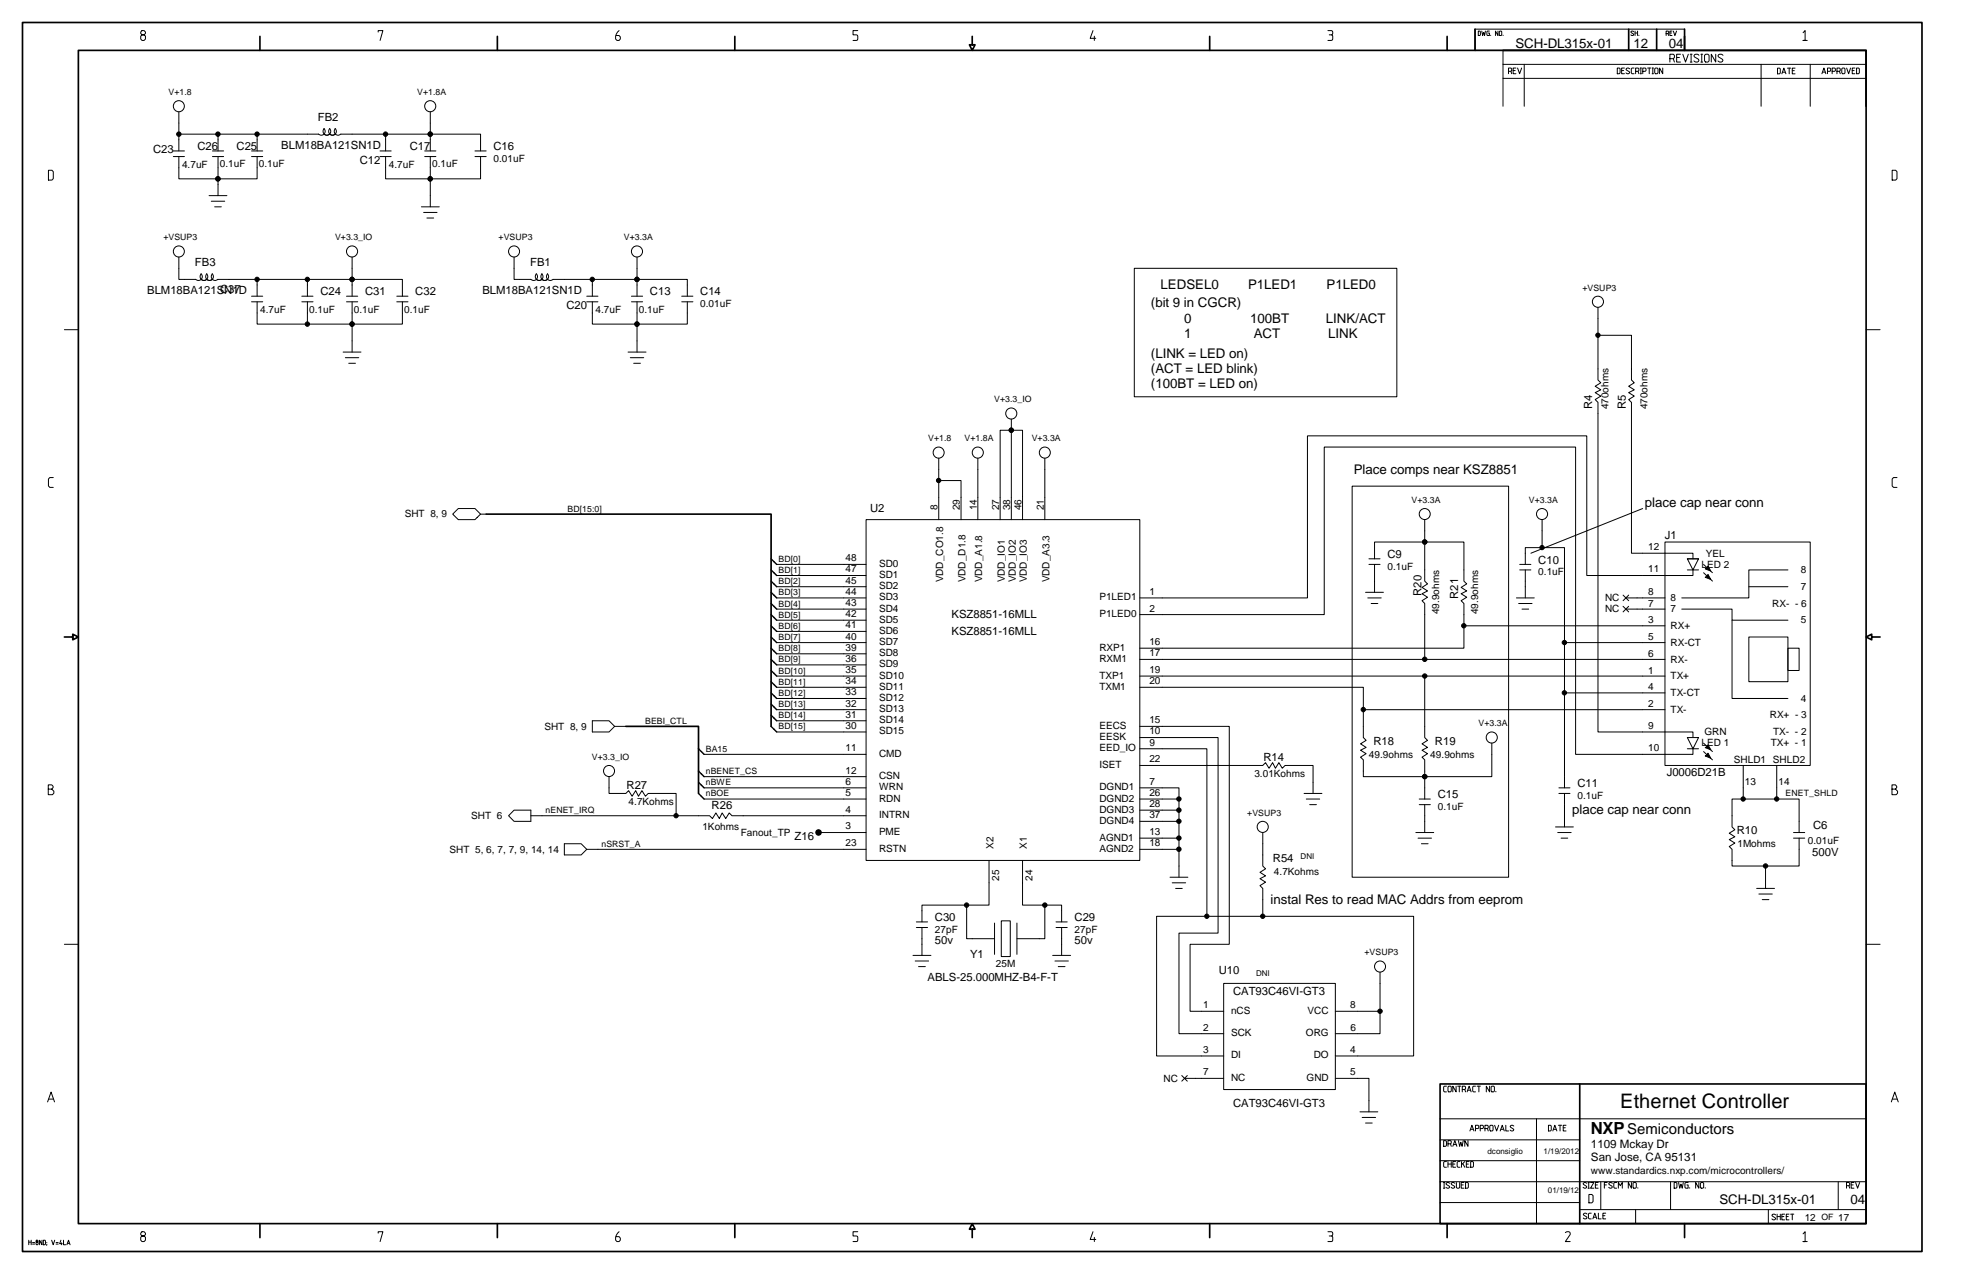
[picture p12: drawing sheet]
<svg xmlns="http://www.w3.org/2000/svg" width="432mm" height="279mm" viewBox="0 0 432 279" stroke-linecap="round" stroke-linejoin="round" font-family="sans-serif">
<g fill="none" stroke="#000" stroke-width=".22">
<path d="M31.1 6.7l-.2 .3v.3l.2 .3h.5l.3 .3v.7l-.3 .3h-.5l-.2-.3v-.7l.2-.3h.5l.3-.3v-.3l-.3-.3zM82.9 7v-.3h1.1l-.6 2.2M135.8 6.7a1.99 1.99 0 0 0-.8 1.9l.3 .3h.5l.2-.3v-.5l-.2-.3h-.7M188.1 6.7h-1v.9h.7l.3 .3-.1 .9-.9 .1M239.7 6.7l-.6 1.7h1.2M240 7.9v1M291.2 6.7h.8a.55 .55 0 0 1 .2 .9h-.2M291.5 7.6l.7 .1 .1 .9-.3 .3h-.8M324.2 6.8l.5 .2-.2 .8h-.3zM325 6.8l.1 1 .3-.7 .2 .7 .2-1M326.6 6.8h-.4l-.1 .2 .1 .8h.4v-.6h-.2M326.9 7.7v.1"/>
<path d="M328.5 6.8v1l-.5-1v1M328.9 6.8l.4 .2-.1 .8-.4-.2zM329.6 11v12.3M329.6 17.2h79.6M329.6 14.1h79.6M329.6 7.7v.1M330.8 15.6h.5l.2-.1v-.4l-.2-.2h-.5v1.3M331.3 15.6l.2 .6M331.8 15.5h.5M332.4 14.9h-.6v1.3h.6M332.8 14.9l.4 1.3 .5-1.3M334.3 14.1v9.2"/>
<path d="M354.7 14.9h.4l.2 .2v.9l-.2 .2h-.4zM355.6 15.5h.5M356.2 14.9h-.6v1.3h.6M357.4 15.1l-.6-.2-.2 .3 .7 .5v.4l-.5 .1-.2-.2M358.3 7l-.2-.2-.4 .1v.3l.6 .4-.2 .2-.4-.2M358.4 14.9h-.5l-.2 .2v.9l.2 .2h.5M358.6 6.8v1M358.6 7.2h.5M358.7 15.6h.5l.2-.1v-.4l-.2-.2h-.5v1.3M359.1 6.8v1M359.2 15.6l.2 .6M359.4 7.7v.1"/>
<path d="M359.7 16.2h.3M359.7 14.9h.3M359.8 14.9v1.3M360.3 15.6h.5l.2-.1v-.4l-.2-.2h-.5v1.3M361.3 14.9h.7M361.7 14.9v1.3M362.3 16.2h.3M362.3 14.9h.3M362.5 14.9v1.3M363.1 14.9l.5 .2v.9l-.2 .2h-.3l-.2-.2v-.9zM364.6 14.9v1.3l-.7-1.3v1.3M365.4 7.4l.5-.2-.1-.4h-.4v1"/>
<path d="M365.8 7.4l.1 .4M366.2 12.9h.7l.3-.3v-.5l-.3-.2h-.7v1.7M366.2 7.2h.4M366.7 6.8h-.5v1h.5M366.9 12.9l.3 .7M367 6.8l.3 1 .4-1M367.7 12.6h.6M368.5 11.9h-.8v1.7h.8M369 11.9l.6 1.7 .6-1.7M369.4 6.4h-45.9v4.6h45.9M370.7 13.6h.4M370.7 11.9h.4"/>
<path d="M370.9 11.9v1.7M372.6 12.1a.65 .65 0 0 0-1.1 .2l.1 .2 .9 .5v.5a.7 .7 0 0 1-1-.1M373 13.6h.4M373 11.9h.4M373.2 11.9v1.7M373.8 12.1l.3-.2h.4l.3 .2v1.3l-.3 .2h-.4l-.3-.2zM376.3 11.9v1.7l-1-1.7v1.7M377.8 12.1a.65 .65 0 0 0-1.1 .2l1 .7 .1 .2-.1 .3a.68 .68 0 0 1-1-.1M386.2 14.1v9.2M389.8 14.9h.4l.2 .2v.9l-.2 .2h-.4zM390.8 16.2l.4-1.3 .4 1.3M390.9 15.8h.6"/>
<path d="M392 14.9h.7M392.4 14.9v1.3M393 15.5h.5M393.7 14.9h-.7v1.3h.7M395.4 7.2l.5-.5v2.2h-.5h.9M397 14.1v9.2M399.5 16.2l.5-1.3 .4 1.3M399.7 15.8h.5M400.8 15.6h.5l.2-.1v-.4l-.2-.2h-.5v1.3M401.8 15.6h.5l.2-.1v-.4l-.2-.2h-.5v1.3M402.8 15.6h.6l.2-.1v-.4l-.2-.2h-.6v1.3M403.4 15.6l.2 .6"/>
<path d="M404.1 14.9h.3l.2 .2v.9l-.2 .2h-.3l-.2-.2v-.9zM405 14.9l.4 1.3 .4-1.3M406.2 15.5h.4M406.8 14.9h-.6v1.3h.6M407.1 14.9h.5l.2 .2v.9l-.2 .2h-.5zM10.6 37.3h.8l.3 .4v1.5l-.3 .3h-.8zM38 33.1h2.4M38 34.3h2.4M39.2 34.3v4.9h17.2v-4.9M39.2 24.5v8.6M46.6 34.3h2.4M46.6 33.1h2.4"/>
<path d="M47.8 29.4v3.7M47.8 34.3v8.6M55.2 34.3h2.4M55.2 33.1h2.4M56.4 29.4v3.7M69.9 29.4a.86 .86 0 0 0 1.2 0 .86 .86 0 0 0 0-1.2 .85 .85 0 0 0 0 1.2 .85 .85 0 0 0 1.2 0M69.9 29.4h-30.7M72.3 28.2a.85 .85 0 0 1 0 1.2 .85 .85 0 0 1-1.2 0M72.3 29.4a.86 .86 0 0 0 1.2 0 .86 .86 0 0 0 0-1.2 .85 .85 0 0 0 0 1.2 .85 .85 0 0 0 1.2 0M72.3 28.2a.85 .85 0 0 0 0 1.2 .85 .85 0 0 0 1.2 0M74.8 29.4h30.6v3.7M83.3 33.1h2.5"/>
<path d="M83.3 34.3h2.5M84.6 34.3v4.9h20.8v-4.9M84.6 29.4v3.7M93.1 33.1h2.5M93.1 34.3h2.5M94.4 24.5v8.6M94.4 34.3v11.1M104.2 33.1h2.4M104.2 34.3h2.4M415 37.3h.7l.3 .4v1.5l-.3 .3h-.7zM39.2 56.4v4.9h3.7M45.8 42.9h4"/>
<path d="M46.3 44.1h3M47.1 45.4h1.4M77.2 56.4v8.6M92.4 45.4h3.9M92.9 46.6h2.9M93.6 47.8h1.5M112.7 56.4v4.9h3.7M139.7 56.4v8.6M248.8 58.8h57.5v28.2h-57.5zM14.1 72.3h3.1M42.9 61.3a.85 .85 0 0 0 1.2 0 .85 .85 0 0 0 0-1.3 .86 .86 0 0 0 0 1.3 .86 .86 0 0 0 1.2 0 .86 .86 0 0 0 1.3 0 .86 .86 0 0 0 0-1.3 .85 .85 0 0 0 0 1.3 .85 .85 0 0 0 1.2 0M44.1 61.3a.86 .86 0 0 0 1.2 0 .86 .86 0 0 0 0-1.3 .85 .85 0 0 0 0 1.3 .85 .85 0 0 0 1.2 0"/>
<path d="M47.8 61.3h40.4v3.7M55.2 65h2.4M55.2 66.2h2.4M56.4 66.2v4.9h31.8v-4.9M56.4 61.3v3.7M66.2 66.2h2.4M66.2 65h2.4M67.4 61.3v3.7M67.4 66.2v4.9M75.2 77.2h4M75.7 78.4h3M76 66.2h2.4"/>
<path d="M76 65h2.4M76.5 79.7h1.5M77.2 66.2v11M87 66.2h2.5M87 65h2.5M116.4 61.3a.85 .85 0 0 0 1.2 0 .85 .85 0 0 0 0-1.3 .85 .85 0 0 0 0 1.3 .85 .85 0 0 0 1.2 0M118.8 60a.85 .85 0 0 1 0 1.3 .85 .85 0 0 1-1.2 0M118.9 61.3a.86 .86 0 0 0 1.2 0 .86 .86 0 0 0 0-1.3 .85 .85 0 0 0 0 1.3 .85 .85 0 0 0 1.2 0M118.9 60a.85 .85 0 0 0 0 1.3 .85 .85 0 0 0 1.2 0M121.3 61.3h29.4v3.7M128.7 66.2h2.4M128.7 65h2.4"/>
<path d="M129.9 66.2v4.9h20.8v-4.9M129.9 61.3v3.7M137.7 77.2h4M138.2 78.4h3M138.5 65h2.4M138.5 66.2h2.4M139 79.7h1.4M139.7 66.2v11M149.5 65h2.5M149.5 66.2h2.5M350.4 73.5h7.4v9.8l.6 .6-1.2 .8 1.2 .8-1.2 .6 1.2 .8-1.2 .7 .6 .6v33.1h13.5v1.3M350.4 67.4v15.9l.6 .6-1.2 .8 1.2 .8-1.2 .6 1.2 .8-1.2 .7 .6 .6v72.3h20.9v1.3"/>
<path d="M409.2 72.3h3.1M221.8 94.4h.1M221.8 91.9v22.1M11.7 104.7h-.8l-.3 .4v1.5l.3 .3h.8M100.5 111.5h3.7l1.2 1.3-1.2 1.2h-3.7l-1.2-1.2zM105.4 112.8h1.2M189.9 114h60.1v74.7h-60.1zM205.9 105.4h4.9v8.6M205.9 100.5v13.5M214.4 100.5v13.5M219.3 114v-19.6h4.9v19.6M229.1 100.5v13.5"/>
<path d="M296.5 106.6h34.3v85.8h-34.3zM312.4 114v13.4l.7 .7-1.3 .7 1.3 .8-1.3 .6 1.3 .8-1.3 .7 .6 .7v12.2h52.7M338.2 114v6.1M360.2 111.5l-24.5 9.8M365.1 118.9h31.9v49h-31.9zM416 104.7h-.8l-.2 .4v1.5l.2 .3h.8M189.9 131.1h-19.6M189.9 133.6h-19.6M189.9 138.5h-19.6M189.9 136h-19.6M189.9 128.7h-19.6M189.9 126.2h-19.6"/>
<path d="M189.9 123.8h-19.6M250 134.8h40.4v-36.8h55.1v67.4h25.8v-1.2M299.5 129.9h3.9M300 131.1h2.9M300.2 123.8h2.4M300.2 122.6h2.4M300.7 132.4h1.5M301.4 122.6v-3.7h19.6v8.5l.6 .7-1.2 .7 1.2 .8-1.2 .6 1.2 .8-1.2 .7 .6 .7v4.8M301.4 123.8v6.1M332.5 131.1h4M333 132.4h3M333.3 125h2.4"/>
<path d="M333.3 123.8h2.4M333.8 133.6h1.4M334.5 123.8v-3.7h8.6v52.7M334.5 125v6.1M355.9 130.5l1.3 1.2M355.9 133l1.3 1.2M357.2 130.5l-1.3 1.2M357.2 133l-1.3 1.2M365.1 137.2h-44.1v5h-71M365.1 131.1h-8.5M365.1 133.6h-8.5M368.8 133.6h11v2.4h12.3"/>
<path d="M370 122.6h2.5M370 125h2.5M370 122.6h2.5l-1.2 2.4zM371.3 125v1.2h-23.3v-30.6h-61.3v35.5h-36.7M373.6 123.8l1.9 1.8M373.6 125.6l1.9 1.8M379.8 136v17.2h12.3M383.5 139.7h8.6v9.8h-8.6zM383.5 128.7h8.6M392.1 125h-8.6v6.1h-14.7M129.9 158.1h3.7l1.2 1.2-1.2 1.2h-3.7zM134.8 159.3h2.4"/>
<path d="M189.9 148.3h-19.6M189.9 140.9h-19.6M189.9 158.1h-19.6M189.9 155.6h-19.6M189.9 153.2h-19.6M189.9 150.7h-19.6M189.9 145.8h-19.6M189.9 143.4h-19.6M250 148.3h62.4v13.5l.7 .6-1.3 .7 1.3 .8-1.3 .6 1.3 .8-1.3 .8 .6 .5v8.6M250 150.7h49v4.9h66.1M250 159.3h19.6v47.8h-8.6v14.7h7.4M250 144.6h62.4"/>
<path d="M299 155.6v6.2l.6 .6-1.2 .7 1.2 .8-1.2 .6 1.2 .8-1.2 .8 .6 .5v3.7h28.2v-7.3M365.1 148.3h-52.7M365.1 152h-22M365.1 140.9h-22M392.1 142.2h2.4v4.8h-2.4zM10.6 173.1h.7l.3-.4v-.3l-.3-.3h-.7v2.2h.9l.3-.4v-.4l-.5-.4M112.7 177.7h3.7v2.4h-3.7l-1.2-1.2zM133.6 170.3v3.7h3.6l.7-.6 .7 1.2 .8-1.2 .6 1.2 .8-1.2 .7 1.2 .7-.6h6.1v4.9M189.9 178.9h-29.4l-.6-.6-.7 1.2-.8-1.2-.6 1.2-.8-1.2-.8 1.2-.6-.6h-39.2M189.9 175.2h-35.5M189.9 160.5h-19.6M189.9 172.8h-35.5"/>
<path d="M189.9 165.4h-35.5M189.9 170.3h-35.5M250 161.8h17.1v42.8h-8.5v22.1h9.8M250 164.2h14.7v36.8M250 167.9h26.9l.6-.6 .8 1.2 .8-1.2 .6 1.2 .8-1.2 .7 1.2 .6-.6h6.2v6.1M250 172.8h8.6v19.6M250 175.2h8.6M250 177.7h8.6M286 174h3.9M286.5 175.2h2.9M287.2 176.5h1.5M311.2 176.5h2.5"/>
<path d="M311.2 175.2h2.5M312.4 176.5v6.1M341.9 174h2.4M341.9 172.8h2.4M343.1 174v7.4M370 164.2h2.5M370 161.8h2.5l-1.2 2.4zM373.6 163l1.9 1.8M373.6 164.8l1.9 1.8M382.3 167.9v7.3M389.6 167.9v7.3M414.9 173.1h.8l.2-.4v-.3l-.2-.3h-.8v2.2h.9l.3-.4v-.4l-.4-.4"/>
<path d="M123.8 185h3.6l1.3 1.3-1.3 1.2h-3.6zM189.9 186.3h-61.2M189.9 182.6h-9.8M212 198.5v7.4h6.1M216.9 188.7v9.8h-14.7v3.7M224.2 188.7v9.8h8.6v3.7M229.1 198.5v7.4h-6.1M250 180.1h8.6M250 183.8h8.6M250 186.3h8.6M256.6 192.4h3.9M257.1 193.6h2.9"/>
<path d="M257.8 194.8h1.5M276.9 182.6v7.3l.6 .6-1.2 .8 1.2 .8-1.2 .6 1.2 .8-1.2 .7 .6 .6v6.2M310.5 182.6h3.9M311 183.8h2.9M311.7 185h1.5M341.1 181.4h3.9M341.6 182.6h3M342.3 183.8h1.5M385.2 194.8h3.9M385.7 196.1h3M386.5 197.3h1.4M387.2 189.9v4.9"/>
<path d="M393.3 183.8h2.5M393.3 182.6h2.5M394.5 182.6v-7.4h-14.7v6.2l.6 .6-1.2 .7 1.2 .8-1.2 .6 1.2 .8-1.2 .8 .6 .6v3.6h14.7v-6.1M14.1 207.1h3.1M200.2 209.5h4M200.7 210.8h2.9M201 203.4h2.4M201 202.2h2.4M201.4 212h1.5M202.2 203.4v6.1M218.1 202.4v6.9M219.6 202h2v7.8h-2z"/>
<path d="M223 202.4v6.9M230.8 209.5h4M231.4 210.8h2.9M231.6 203.4h2.4M231.6 202.2h2.4M232.1 212h1.5M232.8 203.4v6.1M268.4 215.7h24.4v23.3h-24.4zM302.6 213.2v13.5h-9.8M409.2 207.1h3.1M259.2 235.9l1.2 1.2M259.8 236.5h8.6"/>
<path d="M260.4 235.9l-1.2 1.2M268.4 231.6h-14.8v-30.6h56.4v30.6h-17.2M292.8 236.5h7.4v7.3M292.8 221.8h9.8M317.2 238.2h-.4l-.2 .2v.9l.2 .2h.4M317.7 238.2h.4l.2 .2v.9l-.2 .2h-.4l-.2-.2v-.9zM319.3 238.2v1.3l-.7-1.3v1.3M319.7 238.2h.7M320 238.2v1.3M320.7 238.9h.5l.2-.5-.2-.2h-.5v1.3M321.2 238.9l.2 .6M321.7 239.5l.5-1.3 .4 1.3"/>
<path d="M321.9 239.1h.6M323.6 238.2h-.5l-.1 .2v.9l.1 .2h.5M323.9 238.2h.8M324.3 238.2v1.3M326.7 238.2v1.3l-.8-1.3v1.3M327.2 238.2h.4l.1 .2v.9l-.1 .2h-.4l-.2-.2v-.9zM328 239.4v.1M10.4 241.7l.8-2.2 .8 2.2M10.7 241h1M298.2 243.8h4M298.7 245.1h3M299.5 246.3h1.4"/>
<path d="M315.8 245.4h93.4M315.8 254.6h30.6M315.8 250h30.6M315.8 259.2h93.4M316.5 259.3h.3M316.6 250.1h.4l.2 .2v.9l-.2 .2h-.4zM316.7 259.3v1.3M317.2 254.7h-.4l-.2 .2v.9l.2 .2h.4M317.5 254.7v1.3M317.5 255.3h.8M317.5 250.8h.6l.2-.1v-.4l-.2-.2h-.6v1.3M317.9 259.5l-.5-.2-.3 .3 .7 .5v.4l-.4 .1-.3-.2"/>
<path d="M318.1 250.8l.2 .6M318.3 254.7v1.3M318.6 255.3h.4M318.6 251.4l.4-1.3 .5 1.3M318.8 251h.5M319 259.5l-.2-.2-.5 .1v.4l.7 .5-.2 .3-.6-.2M319.2 254.7h-.6v1.3h.6M319.4 259.3v1.1l.2 .2h.3l.2-.2v-1.1M319.8 250.1l.3 1.3 .3-.9 .2 .9 .3-1.3M320.2 254.7h-.5l-.1 .2v.9l.1 .2h.5M320.4 259.9h.5M320.5 254.7v1.3"/>
<path d="M320.8 255.2l.4 .8M321.1 259.3h-.7v1.3h.7M321.2 254.7l-.7 .8M321.4 259.3h.4l.2 .2v.9l-.2 .2h-.4zM321.6 255.3h.4M321.9 250.1v1.3l-.7-1.3v1.3M322.2 254.7h-.6v1.3h.6M322.3 248l.5-1.2 .4 1.2M322.5 254.7h.5l.1 .2v.9l-.1 .2h-.5zM322.5 247.7h.6M323.6 247.5h.5l.2-.2v-.3l-.2-.2h-.5v1.2M324.6 247.5h.5l.2-.2v-.3l-.2-.2h-.5v1.2"/>
<path d="M325.6 247.5h.6l.2-.2v-.3l-.2-.2h-.6v1.2M326.2 247.5l.2 .5M326.9 246.8h.4l.1 .2v.8l-.1 .2h-.4l-.2-.2v-.8zM327.8 246.8l.4 1.2 .5-1.2M329 248l.4-1.2 .5 1.2M329.2 247.7h.5M330.2 246.8v1.2h.6M332 247l-.6-.2-.2 .3 .8 .7a.45 .45 0 0 1-.4 .3 .45 .45 0 0 1-.4-.3M337 245.4v23M339.6 246.8h.4l.2 .2v.8l-.2 .2h-.4zM340.5 248l.5-1.2 .4 1.2M340.7 247.7h.5"/>
<path d="M341.8 246.8h.7M342.1 246.8v1.2M342.8 247.3h.5M343.4 246.8h-.6v1.2h.6M348 259.5l-.5-.2-.3 .3 .7 .5v.4l-.4 .1-.3-.2M348.3 259.3h.3M348.4 259.3v1.3M348.8 259.3h.7l-.7 1.3h.7M349.9 259.9h.4M350.5 259.3h-.6v1.3h.6M351 259.2v6.1M351.8 259.9h.5"/>
<path d="M352.4 259.3h-.6v1.3M353.6 259.5l-.1-.1a.43 .43 0 0 0-.7 .2l.8 .7-.3 .3-.5-.2M354.5 259.3h-.4l-.2 .2v.9l.2 .2h.4M357.8 259.3v1.3l-.7-1.3v1.3M358.3 259.3h.4l.1 .2v.9l-.1 .2h-.4l-.2-.2v-.9zM366.4 259.2v6.1M367.1 259.3h.5l.1 .2v.9l-.1 .2h-.5zM368.1 259.3l.3 1.3 .2-.9 .3 .9 .2-1.3M370.2 259.3h-.5l-.2 .2v.9l.2 .2h.5v-.7h-.3M372.6 259.3v1.3l-.7-1.3v1.3M372.9 259.5l.2-.2h.3l.2 .2v.9l-.2 .2h-.3l-.2-.2zM403.1 259.2v6.1"/>
<path d="M406 259.9h.4M406.6 259.3h-.6v1.3h.6M406.9 259.3l.5 1.3 .4-1.3M414.8 241.7l.7-2.2 .8 2.2M415.1 241h.9M6.3 272v1M6.3 272.4h.5M6.8 272v1M7.1 272.8h.5M7.1 272.5h.5M8 272l-.1 .3 .5 .3-.2 .4-.3-.2v-.2l.5-.3-.2-.3zM9.2 272v1l-.5-1v1"/>
<path d="M9.5 272l.5 .1-.2 .9h-.3zM10.3 272.9l-.1 .2M10.3 272.5v.1M11.3 272l.4 1 .3-1M12.3 272.8h.5M12.3 272.5h.5M13.4 272l-.3 .8h.5M13.5 272.6v.4M13.9 272v1h.5M14.7 273l.3-1 .4 1M14.8 272.7h.4M31.1 270.1l-.2 .3v.3l.2 .4h.5l.3 .3v.6l-.3 .3h-.5l-.2-.3v-.6l.2-.3h.5l.3-.4v-.3l-.3-.3z"/>
<path d="M82.9 270.4v-.3h1.1l-.6 2.2M135.8 270.1a1.99 1.99 0 0 0-.8 1.9l.3 .3h.5l.2-.3v-.5l-.2-.3h-.7M188.1 270.1h-1v1h.7l.3 .3-.1 .8-.9 .1M239.7 270.1l-.6 1.7h1.2M240 271.4v.9M291.2 270.1h.8a.55 .55 0 0 1 .2 .9l-.2 .1M291.5 271.1l.7 .1 .1 .8-.3 .3h-.8M315.8 263.7h30.6M316.5 260.6h.3M343.3 270.3l.3-.2h.4l.3 .3v.3l-1 1.6h1M346.4 265.3h62.8M348 266.2l-.5-.1-.3 .2 .7 .6v.3l-.4 .1-.3-.2"/>
<path d="M348.3 260.6h.3M348.4 262h.7l.3 .2v1.3l-.3 .3h-.7zM349 266.1h-.5l-.2 .1v.9l.2 .2h.5M349.3 267.3l.4-1.2 .5 1.2M349.5 267h.5M350.5 266.1v1.2h.6M351.5 266.6h.5M352.1 266.1h-.6v1.2h.6M354.9 260.6v-1.3l.4 .7 .5-.7v1.3M358.7 265.3v3.1M359.2 260.5v.1M370.5 260.5v.1"/>
<path d="M374 260.5v.1M387.8 265.3v3.1M389.4 266.4l-.5-.1-.3 .2 .7 .6v.3a.47 .47 0 0 1-.7-.1M389.7 266.3v1.2M389.7 266.8h.7M390.4 266.3v1.2M390.8 266.8h.4M391.4 266.3h-.6v1.2h.6M391.7 266.8h.5M392.3 266.3h-.6v1.2h.6M392.7 266.3h.7M393 266.3v1.2"/>
<path d="M395.4 270.6l.5-.5v2.2h-.5h.9M404.9 260h.6l.1-.1v-.4l-.1-.2h-.6v1.3M405.5 260l.1 .6"/>
<circle cx="39.2" cy="23.3" r="1.21"/>
<circle cx="94.3" cy="23.3" r="1.22"/>
<circle cx="39.2" cy="55.1" r="1.21"/>
<circle cx="77.2" cy="55.1" r="1.22"/>
<circle cx="112.7" cy="55.1" r="1.21"/>
<circle cx="139.7" cy="55.1" r="1.22"/>
<circle cx="350.4" cy="66.2" r="1.22"/>
<circle cx="205.8" cy="99.3" r="1.21"/>
<circle cx="214.4" cy="99.3" r="1.22"/>
<circle cx="221.8" cy="90.7" r="1.22"/>
<circle cx="229.1" cy="99.3" r="1.21"/>
<circle cx="312.4" cy="112.7" r="1.21"/>
<circle cx="338.2" cy="112.7" r="1.21"/>
<circle cx="133.6" cy="169.1" r="1.21"/>
<circle cx="327.1" cy="161.7" r="1.22"/>
<circle cx="276.9" cy="181.3" r="1.22"/>
<circle cx="302.6" cy="212" r="1.21"/>
</g>
<g fill="#000" stroke="#000" stroke-width=".22">
<path d="M374 124.8l.6-.7 .6 1.1z" fill-rule="evenodd"/>
<path d="M374 126.6l.6-.6 .6 1.1z" fill-rule="evenodd"/>
<path d="M374 164l.6-.7 .6 1.1z" fill-rule="evenodd"/>
<path d="M374 165.8l.6-.6 .6 1.1z" fill-rule="evenodd"/>
<circle cx="39.2" cy="29.4" r=".49"/>
<circle cx="47.8" cy="29.4" r=".49"/>
<circle cx="47.8" cy="39.2" r=".49"/>
<circle cx="56.4" cy="29.4" r=".48"/>
<circle cx="84.5" cy="29.4" r=".48"/>
<circle cx="94.3" cy="39.2" r=".48"/>
<circle cx="94.3" cy="29.4" r=".48"/>
<circle cx="56.4" cy="61.3" r=".48"/>
<circle cx="67.4" cy="61.3" r=".48"/>
<circle cx="67.4" cy="71.1" r=".48"/>
<circle cx="77.2" cy="61.3" r=".48"/>
<circle cx="77.2" cy="71.1" r=".48"/>
<circle cx="129.9" cy="61.3" r=".48"/>
<circle cx="139.7" cy="61.3" r=".48"/>
<circle cx="139.7" cy="71.1" r=".48"/>
<circle cx="350.4" cy="73.5" r=".48"/>
<circle cx="221.8" cy="94.3" r=".48"/>
<circle cx="205.9" cy="105.4" r=".48"/>
<circle cx="312.4" cy="118.9" r=".48"/>
<circle cx="321" cy="137.2" r=".48"/>
<circle cx="338.2" cy="120.1" r=".48"/>
<circle cx="299" cy="155.6" r=".48"/>
<circle cx="312.4" cy="144.6" r=".49"/>
<circle cx="312.4" cy="148.3" r=".48"/>
<circle cx="343.1" cy="140.9" r=".48"/>
<circle cx="343.1" cy="151.9" r=".48"/>
<circle cx="148.3" cy="178.9" r=".48"/>
<circle cx="258.5" cy="177.7" r=".49"/>
<circle cx="258.5" cy="175.2" r=".48"/>
<circle cx="312.4" cy="170.3" r=".48"/>
<circle cx="382.3" cy="175.2" r=".48"/>
<circle cx="389.6" cy="175.2" r=".48"/>
<circle cx="179.5" cy="182.6" r=".61"/>
<circle cx="212" cy="198.5" r=".48"/>
<circle cx="229.1" cy="198.5" r=".49"/>
<circle cx="258.5" cy="186.2" r=".49"/>
<circle cx="258.5" cy="180.1" r=".48"/>
<circle cx="258.5" cy="183.8" r=".48"/>
<circle cx="387.2" cy="189.9" r=".48"/>
<circle cx="264.7" cy="200.9" r=".48"/>
<circle cx="276.9" cy="200.9" r=".48"/>
<circle cx="302.6" cy="221.8" r=".48"/>
</g>
<g fill="none" stroke="#000" stroke-width=".37">
<path d="M4.9 4.9h416.6v269.6h-416.6zM17.2 11h392v257.4h-392zM57 8v3M109.1 8v3M161.1 8v3M213.2 8v1.8h-.6l.6 1.2 .6-1.2h-.6M265.3 8v3M317.4 8v3M323.5 6.4v4.6M329.6 11h79.6v12.3M357.2 6.4v4.6M363.3 6.4v4.6"/>
<path d="M369.4 6.4v4.6M106.6 112.8h62.5v46.5M14.1 139.7h1.9v.6l1.2-.6-1.2-.6v.6M410.5 139.7v.6l-1.3-.6 1.3-.6v.6h1.8M137.2 159.3h16v14.7M315.8 237.7h93.4v30.7h-93.4zM346.4 237.7v30.7M57 268.4v3M109.1 268.4v3M161.1 268.4v3M213.2 269.6h-.6l.6-1.2 .6 1.2h-.6v1.8M265.3 268.4v3"/>
<path d="M317.4 268.4v3M369.4 268.4v3"/>
</g>
<g fill="none" stroke="#000" stroke-width=".29">
<path d="M169.1 139.7l.6 .6M169.1 137.2l.6 .7M169.1 134.8l.6 .6M169.1 132.4l.6 .6M169.1 129.9l.6 .6M169.1 127.4l.6 .7M169.1 125l.6 .6M169.1 122.6l.6 .6M169.1 159.3l.6 .6M169.1 156.8l.6 .7M169.1 154.4l.6 .6M169.1 152l.6 .6"/>
<path d="M169.1 149.5l.6 .6M169.1 147l.6 .7M169.1 144.6l.6 .6M169.1 142.2l.6 .6M153.2 171.6l.6 .6M153.2 174l.6 .6M153.2 164.2l.6 .6M153.2 169.1l.6 .6"/>
</g>
<g fill="none" stroke="#000" stroke-width=".32">
<path d="M169.7 137.9l.6 .6M169.7 135.4l.6 .6M169.7 133l.6 .6M169.7 130.5l.6 .6M169.7 128.1l.6 .6M169.7 125.6l.6 .6M169.7 123.2l.6 .6M169.7 159.9l.6 .6M169.7 157.5l.6 .6M169.7 155l.6 .6M169.7 152.6l.6 .6M169.7 150.1l.6 .6"/>
<path d="M169.7 147.7l.6 .6M169.7 145.2l.6 .6M169.7 142.8l.6 .6M169.7 140.3l.6 .6M153.8 172.2l.6 .6M153.8 174.6l.6 .6M153.8 164.8l.6 .6M153.8 169.7l.6 .6"/>
</g>
<text font-size="4.4" x="355.3" y="243">Ethernet Controller</text>
<text font-size="3.7" x="348.9" y="248.7">NXP</text>
<text font-size="3.3" x="356.8" y="248.7">Semiconductors</text>
<g font-size="2.9">
<text x="332.3" y="10.5">SCH-DL315x-01</text>
<text x="358.2" y="10.5">12</text>
<text x="366" y="10.5">04</text>
<text x="254.5" y="63.5">LEDSEL0</text>
<text x="273.7" y="63.5">P1LED1</text>
<text x="290.9" y="63.5">P1LED0</text>
<text x="252.4" y="67.4">(bit 9 in CGCR)</text>
<text x="259.7" y="70.8">0</text>
<text x="274.1" y="70.8">100BT</text>
<text x="290.8" y="70.8">LINK/ACT</text>
<text x="259.7" y="74.1">1</text>
<text x="275" y="74.1">ACT</text>
<text x="291.3" y="74.1">LINK</text>
<text x="252.4" y="78.5">(LINK = LED on)</text>
<text x="252.4" y="81.8">(ACT = LED blink)</text>
<text x="252.4" y="85.2">(100BT = LED on)</text>
<text x="296.9" y="103.9">Place comps near KSZ8851</text>
<text x="360.7" y="111.2">place cap near conn</text>
<text x="344.8" y="178.6">place cap near conn</text>
<text x="278.6" y="198.2">instal Res to read MAC Addrs from eeprom</text>
<text x="377.1" y="264.1">SCH-DL315x-01</text>
<text x="405.8" y="264.1">04</text>
</g>
<g font-size="2.5">
<text x="69.7" y="26.5">FB2</text>
<text x="33.6" y="33.5">C23</text>
<text x="43.3" y="32.9">C26</text>
<text x="51.9" y="32.9">C25</text>
<text x="61.7" y="32.6">BLM18BA121SN1D</text>
<text x="78.9" y="36">C12</text>
<text x="89.9" y="32.9">C17</text>
<text x="108.2" y="32.9">C16</text>
<text x="42.8" y="58.3">FB3</text>
<text x="116.3" y="58.3">FB1</text>
<text x="32.3" y="64.5">BLM18BA121SN1D</text>
<text x="48.3" y="64.2">C37</text>
<text x="70.3" y="64.8">C24</text>
<text x="80.1" y="64.8">C31</text>
<text x="91.1" y="64.8">C32</text>
<text x="105.8" y="64.5">BLM18BA121SN1D</text>
<text x="142.5" y="64.8">C13</text>
<text x="153.6" y="64.8">C14</text>
<text x="124.2" y="67.8">C20</text>
<text x="349.2" y="89.7" transform="rotate(-90 349.2 89.7)">R4</text>
<text x="356.5" y="89.7" transform="rotate(-90 356.5 89.7)">R5</text>
<text x="190.8" y="112.3">U2</text>
<text x="365.1" y="118.2">J1</text>
<text x="304.3" y="122.4">C9</text>
<text x="337.4" y="123.6">C10</text>
<text x="311.7" y="130.7" transform="rotate(-90 311.7 130.7)">R20</text>
<text x="319.8" y="131.3" transform="rotate(-90 319.8 131.3)">R21</text>
<text x="208.7" y="135.6">KSZ8851-16MLL</text>
<text x="208.7" y="139.3">KSZ8851-16MLL</text>
<text x="277.1" y="166.9">R14</text>
<text x="301.2" y="163.4">R18</text>
<text x="314.7" y="163.4">R19</text>
<text x="137.4" y="173">R27</text>
<text x="345.9" y="172.6">C11</text>
<text x="365.5" y="170.1">J0006D21B</text>
<text x="156.1" y="177.5">R26</text>
<text x="315.3" y="175">C15</text>
<text x="174.3" y="184.3">Z16</text>
<text x="380.9" y="183">R10</text>
<text x="397.6" y="181.8">C6</text>
<text x="279.1" y="189.1">R54</text>
<text x="397.4" y="187.7">500V</text>
<text x="205" y="202">C30</text>
<text x="235.6" y="202">C29</text>
<text x="205" y="207.1">50v</text>
<text x="235.6" y="207.1">50v</text>
<text x="203.4" y="215.2">ABLS-25.000MHZ-B4-F-T</text>
<text x="212.8" y="210.1">Y1</text>
<text x="267.3" y="213.5">U10</text>
<text x="270.4" y="218.2">CAT93C46VI-GT3</text>
<text x="270.4" y="242.7">CAT93C46VI-GT3</text>
<text x="348.9" y="251.7">1109 Mckay Dr</text>
<text x="348.9" y="254.7">San Jose, CA 95131</text>
</g>
<g font-size="2.2">
<text x="108.2" y="35.5">0.01uF</text>
<text x="39.9" y="36.7">4.7uF</text>
<text x="48.2" y="36.7">0.1uF</text>
<text x="56.8" y="36.7">0.1uF</text>
<text x="85.3" y="36.7">4.7uF</text>
<text x="94.8" y="36.7">0.1uF</text>
<text x="57.1" y="68.6">4.7uF</text>
<text x="67.8" y="68.5">0.1uF</text>
<text x="77.6" y="68.5">0.1uF</text>
<text x="88.6" y="68.5">0.1uF</text>
<text x="130.6" y="68.6">4.7uF</text>
<text x="140.1" y="68.5">0.1uF</text>
<text x="153.6" y="67.3">0.01uF</text>
<text x="352.7" y="89.8" transform="rotate(-90 352.7 89.8)">470ohms</text>
<text x="361.3" y="89.8" transform="rotate(-90 361.3 89.8)">470ohms</text>
<text x="88.8" y="113.5">SHT 8, 9</text>
<text x="205.6" y="111.9" transform="rotate(-90 205.6 111.9)">8</text>
<text x="210.5" y="111.9" transform="rotate(-90 210.5 111.9)">29</text>
<text x="214.2" y="111.9" transform="rotate(-90 214.2 111.9)">14</text>
<text x="219.1" y="111.9" transform="rotate(-90 219.1 111.9)">27</text>
<text x="221.5" y="111.9" transform="rotate(-90 221.5 111.9)">38</text>
<text x="224" y="111.9" transform="rotate(-90 224 111.9)">46</text>
<text x="228.9" y="111.9" transform="rotate(-90 228.9 111.9)">21</text>
<text x="185.4" y="125.5">47</text>
<text x="185.4" y="123.1">48</text>
<text x="192.8" y="124.3">SD0</text>
<text x="304.3" y="124.9">0.1uF</text>
<text x="361.5" y="120.6">12</text>
<text x="361.5" y="125.5">11</text>
<text x="373.1" y="124.5">LED 2</text>
<text x="374.1" y="122">YEL</text>
<text x="394.9" y="125.7">8</text>
<text x="185.4" y="130.5">44</text>
<text x="185.4" y="128">45</text>
<text x="192.8" y="126.8">SD1</text>
<text x="192.8" y="129.2">SD2</text>
<text x="192.8" y="131.7">SD3</text>
<text x="206.8" y="127.7" transform="rotate(-90 206.8 127.7)">VDD_CO1.8</text>
<text x="211.7" y="127.7" transform="rotate(-90 211.7 127.7)">VDD_D1.8</text>
<text x="215.4" y="127.7" transform="rotate(-90 215.4 127.7)">VDD_A1.8</text>
<text x="220.3" y="127.7" transform="rotate(-90 220.3 127.7)">VDD_IO1</text>
<text x="222.8" y="127.7" transform="rotate(-90 222.8 127.7)">VDD_IO2</text>
<text x="225.2" y="127.7" transform="rotate(-90 225.2 127.7)">VDD_IO3</text>
<text x="230.1" y="127.7" transform="rotate(-90 230.1 127.7)">VDD_A3.3</text>
<text x="241.1" y="131.7">P1LED1</text>
<text x="252.1" y="130.5">1</text>
<text x="337.4" y="126.1">0.1uF</text>
<text x="352" y="131.8">NC</text>
<text x="361.5" y="130.6">8</text>
<text x="366.4" y="131.8">8</text>
<text x="394.9" y="129.4">7</text>
<text x="185.4" y="137.8">41</text>
<text x="185.4" y="135.3">42</text>
<text x="185.4" y="132.9">43</text>
<text x="192.8" y="136.6">SD5</text>
<text x="192.8" y="134.1">SD4</text>
<text x="241.1" y="135.3">P1LED0</text>
<text x="252.1" y="134.1">2</text>
<text x="315.6" y="134.7" transform="rotate(-90 315.6 134.7)">49.9ohms</text>
<text x="324.2" y="134.7" transform="rotate(-90 324.2 134.7)">49.9ohms</text>
<text x="352" y="134.3">NC</text>
<text x="361.5" y="133.1">7</text>
<text x="361.5" y="136.7">3</text>
<text x="366.4" y="138">RX+</text>
<text x="366.4" y="134.3">7</text>
<text x="388.7" y="133.1">RX- - 6</text>
<text x="394.9" y="136.7">5</text>
<text x="185.4" y="142.7">39</text>
<text x="185.4" y="140.3">40</text>
<text x="192.8" y="141.5">SD7</text>
<text x="192.8" y="139">SD6</text>
<text x="192.8" y="143.9">SD8</text>
<text x="241.1" y="142.7">RXP1</text>
<text x="252.1" y="141.5">16</text>
<text x="252.1" y="143.9">17</text>
<text x="361.5" y="140.4">5</text>
<text x="366.4" y="141.6">RX-CT</text>
<text x="185.4" y="147.6">35</text>
<text x="185.4" y="145.1">36</text>
<text x="192.8" y="148.8">SD10</text>
<text x="192.8" y="146.4">SD9</text>
<text x="241.1" y="148.8">TXP1</text>
<text x="241.1" y="145.1">RXM1</text>
<text x="252.1" y="147.6">19</text>
<text x="361.5" y="147.7">1</text>
<text x="361.5" y="144.1">6</text>
<text x="366.4" y="149">TX+</text>
<text x="366.4" y="145.3">RX-</text>
<text x="185.4" y="155">32</text>
<text x="185.4" y="152.5">33</text>
<text x="185.4" y="150.1">34</text>
<text x="192.8" y="153.7">SD12</text>
<text x="192.8" y="151.3">SD11</text>
<text x="241.1" y="151.3">TXM1</text>
<text x="252.1" y="150.1">20</text>
<text x="361.5" y="151.4">4</text>
<text x="361.5" y="155.1">2</text>
<text x="366.4" y="152.7">TX-CT</text>
<text x="394.9" y="153.9">4</text>
<text x="119.4" y="160">SHT 8, 9</text>
<text x="185.4" y="159.9">30</text>
<text x="185.4" y="157.4">31</text>
<text x="192.8" y="156.2">SD13</text>
<text x="192.8" y="158.6">SD14</text>
<text x="192.8" y="161.1">SD15</text>
<text x="241.1" y="159.9">EECS</text>
<text x="252.1" y="161.1">10</text>
<text x="252.1" y="158.6">15</text>
<text x="361.5" y="159.9">9</text>
<text x="366.4" y="156.3">TX-</text>
<text x="373.8" y="161.2">GRN</text>
<text x="388.1" y="157.6">RX+ - 3</text>
<text x="388.9" y="161.2">TX- - 2</text>
<text x="185.4" y="164.8">11</text>
<text x="192.8" y="166">CMD</text>
<text x="241.1" y="164.8">EED_IO</text>
<text x="241.1" y="162.3">EESK</text>
<text x="252.1" y="167.2">22</text>
<text x="252.1" y="163.5">9</text>
<text x="300.2" y="166.2">49.9ohms</text>
<text x="313.7" y="166.2">49.9ohms</text>
<text x="361.5" y="164.8">10</text>
<text x="373.1" y="163.7">LED 1</text>
<text x="380.2" y="167.3">SHLD1 SHLD2</text>
<text x="388.3" y="163.7">TX+ - 1</text>
<text x="185.4" y="169.7">12</text>
<text x="185.4" y="172.1">6</text>
<text x="192.8" y="170.9">CSN</text>
<text x="192.8" y="173.3">WRN</text>
<text x="241.1" y="168.4">ISET</text>
<text x="241.1" y="173.3">DGND1</text>
<text x="252.1" y="172.1">7</text>
<text x="275.1" y="170.4">3.01Kohms</text>
<text x="382.7" y="172.3">13</text>
<text x="390" y="172.3">14</text>
<text x="103.3" y="179.6">SHT 6</text>
<text x="137.9" y="176.6">4.7Kohms</text>
<text x="185.4" y="174.6">5</text>
<text x="185.4" y="178.2">4</text>
<text x="192.8" y="175.8">RDN</text>
<text x="192.8" y="179.5">INTRN</text>
<text x="241.1" y="175.8">DGND2</text>
<text x="241.1" y="178.2">DGND3</text>
<text x="252.1" y="174.6">26</text>
<text x="252.1" y="177">28</text>
<text x="252.1" y="179.5">37</text>
<text x="315.3" y="177.6">0.1uF</text>
<text x="345.9" y="175.1">0.1uF</text>
<text x="154" y="182.1">1Kohms</text>
<text x="162.4" y="183.3">Fanout_TP</text>
<text x="185.4" y="185.6">23</text>
<text x="185.4" y="181.9">3</text>
<text x="192.8" y="183.1">PME</text>
<text x="241.1" y="180.7">DGND4</text>
<text x="241.1" y="184.4">AGND1</text>
<text x="252.1" y="183.1">13</text>
<text x="252.1" y="185.6">18</text>
<text x="381" y="185.8">1Mohms</text>
<text x="396.5" y="185">0.01uF</text>
<text x="98.6" y="187">SHT 5, 6, 7, 7, 9, 14, 14</text>
<text x="192.8" y="186.8">RSTN</text>
<text x="217.9" y="186.2" transform="rotate(-90 217.9 186.2)">X2</text>
<text x="225.2" y="186.2" transform="rotate(-90 225.2 186.2)">X1</text>
<text x="241.1" y="186.8">AGND2</text>
<text x="279.4" y="191.9">4.7Kohms</text>
<text x="219.1" y="193.2" transform="rotate(-90 219.1 193.2)">25</text>
<text x="226.4" y="193.2" transform="rotate(-90 226.4 193.2)">24</text>
<text x="205" y="204.6">27pF</text>
<text x="235.6" y="204.6">27pF</text>
<text x="218.4" y="212">25M</text>
<text x="263.8" y="221.1">1</text>
<text x="296.1" y="221.1">8</text>
<text x="263.8" y="226">2</text>
<text x="270" y="222.3">nCS</text>
<text x="270" y="227.2">SCK</text>
<text x="286.4" y="227.2">ORG</text>
<text x="286.7" y="222.3">VCC</text>
<text x="296.2" y="226">6</text>
<text x="263.8" y="230.9">3</text>
<text x="270" y="232.1">DI</text>
<text x="288.1" y="232.1">DO</text>
<text x="296.1" y="230.9">4</text>
<text x="255.2" y="237.2">NC</text>
<text x="263.8" y="235.8">7</text>
<text x="270" y="237">NC</text>
<text x="286.5" y="237">GND</text>
<text x="296.1" y="235.8">5</text>
<text x="348.9" y="257.4">www.standardics.nxp.com/microcontrollers/</text>
<text x="395.8" y="267.7">12</text>
<text x="403.1" y="267.7">17</text>
</g>
<g font-size="1.9">
<text x="37" y="20.8">V+1.8</text>
<text x="91.5" y="20.8">V+1.8A</text>
<text x="35.8" y="52.7">+VSUP3</text>
<text x="73.5" y="52.7">V+3.3_IO</text>
<text x="109.3" y="52.7">+VSUP3</text>
<text x="136.8" y="52.7">V+3.3A</text>
<text x="347" y="63.7">+VSUP3</text>
<text x="218" y="88.2">V+3.3_IO</text>
<text x="203.6" y="96.8">V+1.8</text>
<text x="211.5" y="96.8">V+1.8A</text>
<text x="226.3" y="96.8">V+3.3A</text>
<text x="124.5" y="112.2">BD[15:0]</text>
<text x="309.6" y="110.3">V+3.3A</text>
<text x="335.3" y="110.3">V+3.3A</text>
<text x="170.7" y="125.7">BD[1]</text>
<text x="170.7" y="123.2">BD[0]</text>
<text x="170.7" y="130.6">BD[3]</text>
<text x="170.7" y="128.1">BD[2]</text>
<text x="170.7" y="137.9">BD[6]</text>
<text x="170.7" y="135.5">BD[5]</text>
<text x="170.7" y="133">BD[4]</text>
<text x="170.7" y="142.8">BD[8]</text>
<text x="170.7" y="140.4">BD[7]</text>
<text x="170.7" y="147.7">BD[10]</text>
<text x="170.7" y="145.3">BD[9]</text>
<text x="170.7" y="155.1">BD[13]</text>
<text x="170.7" y="152.6">BD[12]</text>
<text x="170.7" y="150.2">BD[11]</text>
<text x="141.5" y="158.7">BEBI_CTL</text>
<text x="170.7" y="160">BD[15]</text>
<text x="170.7" y="157.5">BD[14]</text>
<text x="324.3" y="159.3">V+3.3A</text>
<text x="129.8" y="166.6">V+3.3_IO</text>
<text x="154.8" y="164.9">BA15</text>
<text x="154.8" y="172.2">nBWE</text>
<text x="154.8" y="169.8">nBENET_CS</text>
<text x="119.6" y="178.4">nENET_IRQ</text>
<text x="154.8" y="174.7">nBOE</text>
<text x="273.5" y="178.9">+VSUP3</text>
<text x="391.6" y="174.7">ENET_SHLD</text>
<text x="131.9" y="185.7">nSRST_A</text>
<text x="299.2" y="209.5">+VSUP3</text>
<text x="399.4" y="267.7">OF</text>
</g>
<g font-size="1.8">
<text x="285.2" y="188.4">DNI</text>
<text x="275.4" y="214.1">DNI</text>
<text x="326.2" y="253">dconsiglio</text>
<text x="338.5" y="253">1/19/2012</text>
<text x="339.5" y="261.6">01/19/12</text>
</g>
</svg>
